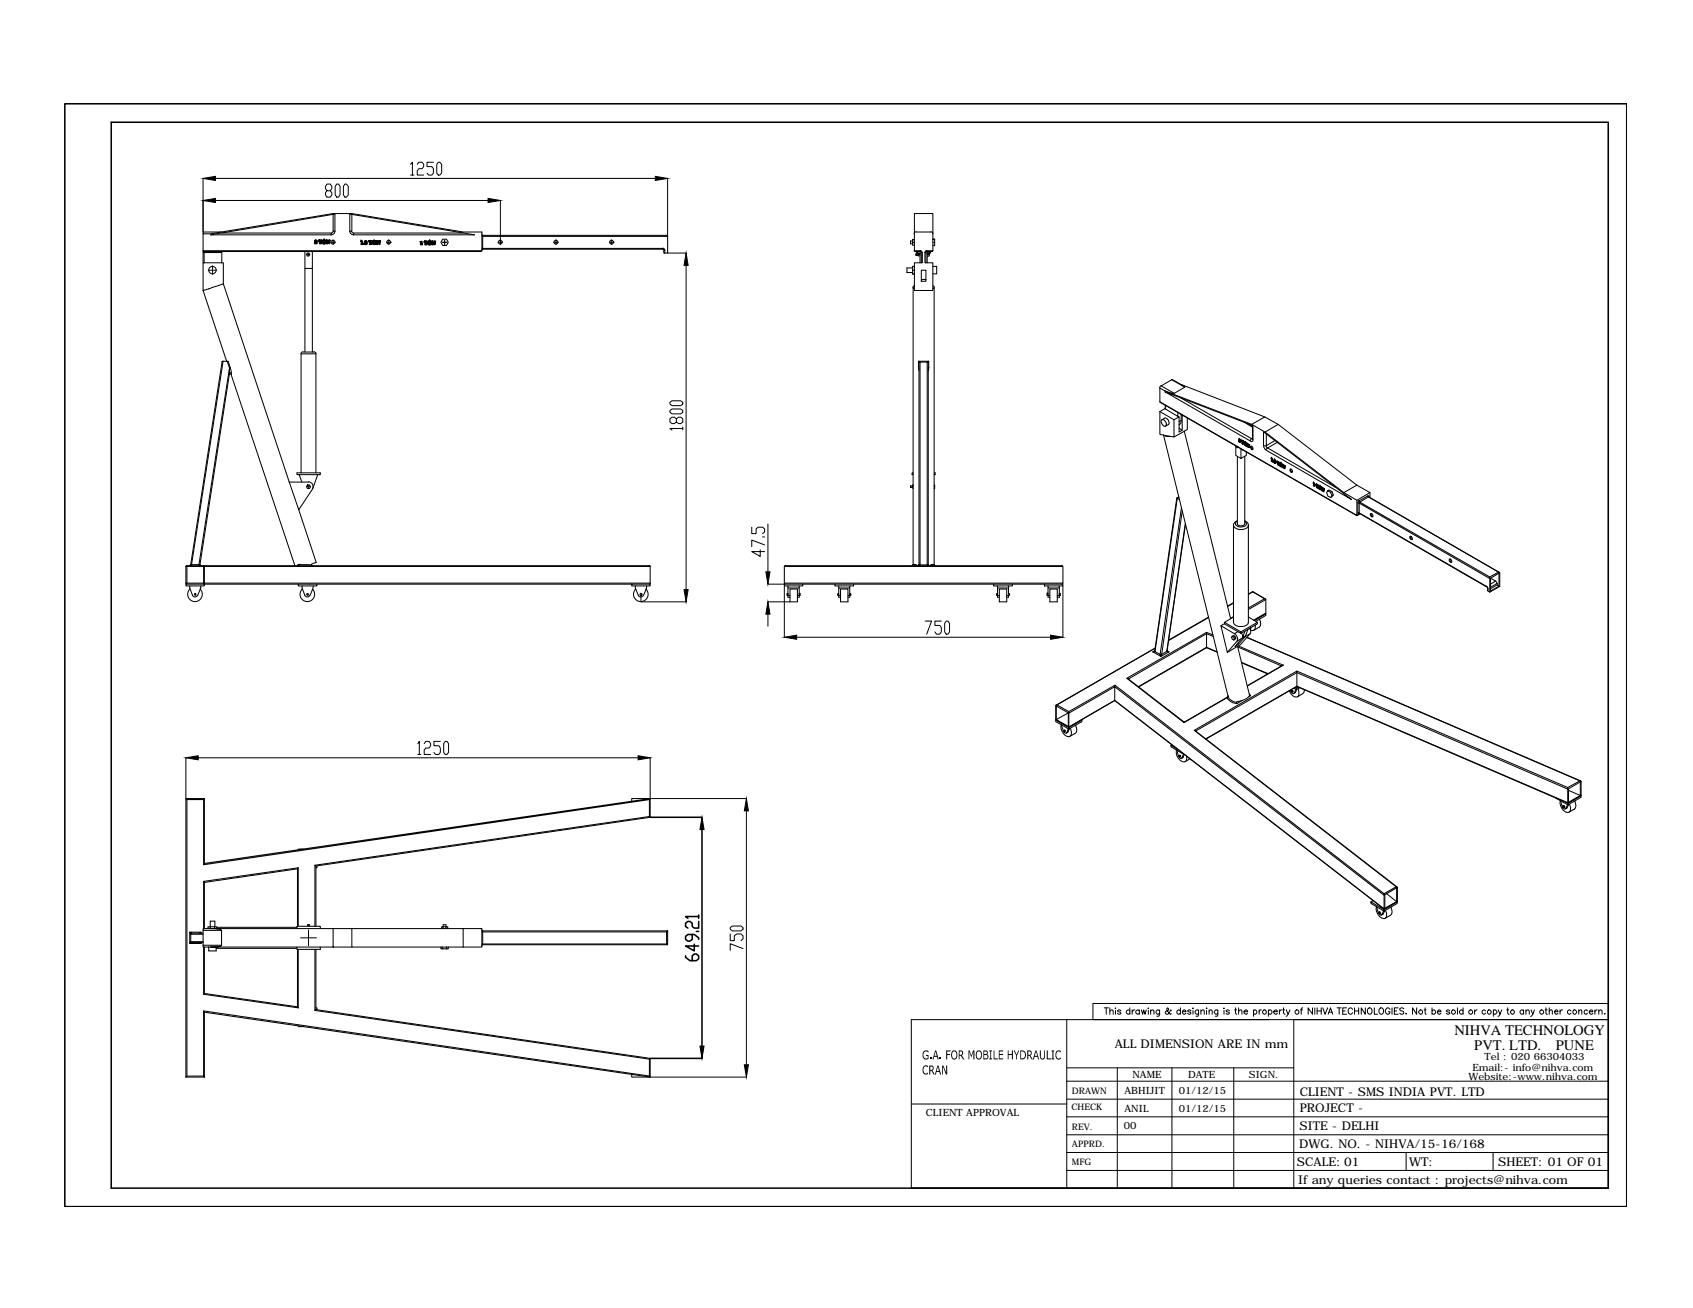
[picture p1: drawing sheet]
<svg xmlns="http://www.w3.org/2000/svg" width="279mm" height="216mm" viewBox="0 0 279 216" stroke-linecap="round" stroke-linejoin="round" font-family="sans-serif">
<!-- layer: 0 -->
<g fill="none" stroke="#000" stroke-width=".25">
<path d="M10.7 17.1h257.8v182.1h-257.8zM18.4 20.2h247v175.9h-247zM52 39.7a.18 .18 0 0 1 .3 0 .18 .18 0 0 1-.2 .3l-.1 .1 .3-.1v.2h-.4l.3-.3-.1-.2v.2h-.1zM52.6 39.7h.5v.2l-.2-.2 .1 .5h-.3l.1-.5-.2 .2zM53.4 39.7a.26 .26 0 0 1 .3 .1 .26 .26 0 0 1-.1 .4 .26 .26 0 0 1-.3-.2 .26 .26 0 0 1 .1-.3zM53.5 39.6h.1M53.8 39.7h.2l.3 .3v-.3h.2l-.1 .5-.4-.4 .1 .4h-.3l.2-.1v-.4zM59.6 39.8h.1M59.6 39.8h.2l.1 .5h-.3h.1zM60.3 39.8h.2l-.1 .1h-.1v.1a.18 .18 0 0 1 .3 .1 .18 .18 0 0 1-.1 .2 .18 .18 0 0 1-.3-.1l.1-.1v.1a.13 .13 0 0 0 .2 0 .13 .13 0 0 0-.1-.2 .13 .13 0 0 0-.2 .1zM60.9 39.7h.5v.2l-.2-.1 .1 .5h-.3l.1-.5-.2 .1zM61.7 39.8a.24 .24 0 0 1 .2 .2 .24 .24 0 0 1-.3 .2z"/>
<path d="M61.8 39.8h.1M62.1 39.7h.2l.3 .4v-.4h.2l-.1 .6-.4-.4v.4h-.2l.1-.1zM69.4 39.9h.2l.1 .5h-.3l.1-.5zM70 39.8h.5l.1 .2-.3-.1 .1 .5h-.3l.1-.5-.2 .1zM70.8 39.9a.23 .23 0 0 1 .3 .2 .23 .23 0 0 1-.3 .2zM70.9 39.8h.1M71.3 39.8h.1l.3 .4v-.4h.2l-.1 .6-.4-.5 .1 .5h-.2l.1-.1zM204.5 72.5a.15 .15 0 0 1 .2 .1 .15 .15 0 0 1-.2 .2h.2v.2l-.3-.1a.17 .17 0 0 0 .2-.2 .17 .17 0 0 0-.1-.2v.2zM204.9 72.7l.4 .2v.2l-.2-.3 .1 .5-.2-.1v-.4l-.1 .1zM205.3 73h.1a.3 .3 0 0 1 .3 .2 .3 .3 0 0 1-.1 .4l-.3-.3zM205.4 73.1a.25 .25 0 0 1 .3 .1 .25 .25 0 0 1-.1 .3l-.2-.1zM205.5 73.1h.1"/>
<path d="M205.8 73.2l.3 .5v-.4l.1 .1-.1 .5-.2-.6v.5l-.1-.2h.1zM209.8 75.7h.1M209.8 75.7h.2v.5l-.2-.1h.1zM210.1 76.2l.1 .1zM210.2 76.2h.1M210.3 75.9h.1M210.3 75.9l.2 .1v.1l-.2-.1 .1 .1a.18 .18 0 0 1 .2 .3 .17 .17 0 0 1-.3 0 .17 .17 0 0 1 0-.2l.1 .2v-.3l-.1 .1zM210.8 76.1l.3 .3v.1l-.1-.2 .1 .5-.3-.1 .1-.5-.1 .2zM211.2 76.5l.2 .1a.28 .28 0 0 1 0 .4l-.2-.2zM211.3 76.5a.26 .26 0 0 1 .2 .2 .26 .26 0 0 1-.1 .3zM211.4 76.5h.1M211.7 76.7l.3 .5-.1-.4 .2 .1-.1 .4-.3-.5 .1 .4-.1-.1z"/>
<path d="M216.8 79.7h.1M216.8 79.7l.1 .1 .1 .4-.2-.1h.1zM217.2 79.9l.4 .2v.2l-.1-.2v.4h-.2l.1-.5-.2 .1zM217.7 80.2a.3 .3 0 0 1 .3 .2 .3 .3 0 0 1-.1 .4l-.3-.3zM217.7 80.3a.25 .25 0 0 1 .3 .2 .25 .25 0 0 1-.2 .3l-.1-.3zM217.8 80.3h.1M218.1 80.4l.3 .6v-.4l.2 .1-.1 .4-.3-.5 .1 .4-.2-.1h.1zM107.3 134.9h8.6M115.9 136.9v35.8M113.1 157.8v.2l.8 .6h1l.4-.3v-.5l-.4-.3h-.3l-.4 .3v.8M114.2 154.2v.9l-.3 .2h-.4l-.4-.2v-.6l.4-.3h1.1l.7 .6v.3M114.6 155.9v1.1l-1.5-.8h2.2"/>
<path d="M114.9 153.7h.4M115.3 152.1v1.1h-.7l-.4-.3v-.5l-.3-.3h-.4l-.4 .3v.5l.4 .3M115.3 151.3h-2.2l.4 .3M115.3 151v.6M107.3 174.7h8.6M150.4 196.1h115"/>
<circle cx="53.5" cy="39.9" r=".31"/>
<circle cx="60" cy="40.3" r=".06"/>
<circle cx="61.8" cy="40" r=".3"/>
<circle cx="70.9" cy="40.1" r=".3"/>
</g>
<g fill="none" stroke="#000" stroke-width=".17">
<path d="M33.5 38.6h1.2l20.3-3.4h3.1l18.3 3.1h3.1v3.1h-46zM33.5 29.4v8.9M35.5 29.4h72.6M35.5 33.1h45M36.6 38.3h-3.1v.3M54 31.5l-.3-.4v-.3l.3-.4h.5l.3 .4v.3l-.3 .4h-.5l-.3 .3v.4l.3 .3h.5l.3-.3v-.4l-.3-.3M54.6 40h.2M54.9 40h.2M55 35.4v2.8h.3M55 38.1l-.2 .3-.1 .1M55 39.6v.2M55 39.9v.2"/>
<path d="M55.1 40h.3M55.3 38.2v-2.9l-20.6 3.5h20v-.3h-18.1M55.3 38.1a.61 .61 0 0 1-.6 .7M55.6 30.4h.3l.2 .4v1.4l-.2 .3h-.3l-.3-.3v-1.4zM56.9 30.4h.3l.3 .4v1.4l-.3 .3h-.3l-.2-.3v-1.4zM57.7 38.1a.61 .61 0 0 0 .6 .7M57.7 38.2v-2.9l20.6 3.5h-19.9v-.3h18M58 38.1l.2 .3 .1 .1M58.1 35.4v2.8h-.4M63.8 40h.2M64.1 40h.1M64.2 39.6v.2"/>
<path d="M64.2 39.9v.2M64.3 40h.3M67.8 27.1l.3-.3v2.1M67.8 28.9h.5M68.9 27.1l.2-.3h.6l.2 .3v.4l-.2 .3h-.6l-.2 .4v.7h1M71.5 26.8h-1v.7h.8l.2 .3v.8l-.2 .3h-.6l-.2-.3M72.3 26.8h.3l.3 .3v1.5l-.3 .3h-.3l-.2-.3v-1.5zM73 40h.2M73.1 39.5h.6l.3 .5-.3 .5h-.6l-.3-.5zM73.3 40h.2M73.3 39.7v.2M73.3 39.9v.2"/>
<path d="M73.4 39.6v.2M73.4 39.9v.2M73.5 40h.3M79.5 38.7l.1 .1M82.2 40h.2M82.5 40h.2M82.6 33.1v7M82.7 40h.3M91.4 40h.2M91.7 40h.1M91.8 39.6v.2M91.8 39.9v.2"/>
<path d="M91.9 40h.2M100.6 40h.2M100.9 40h.1M101 39.6v.2M101 39.9v.2M101.1 40h.3M110.1 39l-.1-.2h-30.3v.2h-.2M110.2 29.4v9.6M150.6 39.8h-.3v.4h.3M150.9 40h-.3v.5h.3M150.9 39.6h-.3v.4M150.9 39.5l-.3 .1"/>
<path d="M151.2 38.3l-.3 .1v.2M151.2 38.3h2.5M153.6 38.3h.2l.2 .3M154 38.6v2.8h-1v.1h.8l.2-.1M154 38.6v-3.4h-3.1v6.2h1v.1M154 40h.2v.5h-.2M154.2 39.5h-.2h.2v.5M33.5 41.4l.2 .3h-.2zM33.5 47.9l3.9 11.7M33.5 41.7v1.7M33.7 41.5h45.7M33.7 43.4v-1.7h2.9v1.7"/>
<path d="M34.4 44.6h.5M35 44.6h.1M35.1 43.9v.5M35.1 44.5v.1M35.1 44.7v.6M35.2 44.6h.6M36.6 59.8l-5.1 33.4M36.7 41.5l-.1 .2M36.8 59.6l-5.2 33.6h-.1h.1M36.9 46.8l-3.4 1.1M36.9 46.8v-3.4h-3.4v4.5M36.9 46.8l10.8 32.8"/>
<path d="M37.5 59.6h-.7l-.2 .2M50 58.1l-.3 .1v.2M50 58.1h1.8M50.3 41.5v2.8h1.2M50.3 44.3v13.8M50.7 41.8h.3l.1 .2-.1 .2-.3 .1-.1-.3zM50.7 42h.1M50.9 42h.1M50.9 41.9h.1M50.9 42v.1M50.9 42.2h.1M51.1 42h.1"/>
<path d="M51.5 41.5v16.6M51.8 58.1h.2l.1 .3M55 40.2v.2M64.2 40.2v.2M73.3 40.2v.1M73.4 40.2v.2M79.5 41.4l-.2 .1M79.5 41h.2v-2h30.5v2.8h-.5M79.6 41.1l-.1 .2M79.7 41h29.7v.1h-29.7zM82.6 40.2v.2M91.8 40.2v.2"/>
<path d="M101 40.2v.2M109.4 41h.2l.1 .3M109.4 41.1l.1 .2M109.7 41.3h-.2v.5h.2M109.7 41.3v.5M110.2 41.8h3M113.2 43.8v53.5M150.6 44.6v.6h.3h-.3M150.6 44.6h.3M150.6 44.2h-.9v.8h.9M150.7 47.4v45.8h.3M150.9 41.4l.1 .1"/>
<path d="M150.9 47.1l-.2 .2v.3l.2 .1M150.9 44h-.3v.6M151 41.5h.9M151.2 41.9h.1M151.2 42.1h.1M151.2 41.9v.2zM151.2 41.9h.3M151.2 42.1h.3M151.3 41.5v.3h.5M151.4 41.5v.3M151.5 41.9h.3h-.3v.1h.3M151.5 42v.2h.3"/>
<path d="M151.8 59.8l-.1-.2v33.6h.1v-33.4h1.2v33.4M151.8 41.5v1.9M151.9 41.3l.1 .1 .2 .3M151.9 41.5l.1 .2M152 44.6h.8v1.8h-.8zM152 46.1h.8M152.6 41.7v1.7h1.4v4.5h-3.1v-4.5h1.3v-1.7h-.2v1.7M152.6 41.7h.2v1.7M153 41.3l-.3 .2-.1 .2M153 41.5l-.2 .2M153 59.8l.2-.2v33.6M153 41.8h.4v.2h-.4"/>
<path d="M153 41.8h.4M153 41.5v1.9M153.4 42v.3h-.4M153.4 41.5v.3M153.6 41.5v.3h-.2M154 47.1l.2 .2-.1 .3-.1 .1M154 44h.6v1.2h-.6M154.2 47.4v45.8M38 60.7h-.1v.9h.3M38.1 61.8l-.1-.1-.2 .1M38.1 61.8l10.6 31.6M38.2 61.6l-.5-2h-.2l.4 1.1-5.1 32.5h.2l4.9-31.6"/>
<path d="M38.2 61.6l-.1 .2M47.7 79.6h3.2M49 78h3.9v.3h-3.9zM49.4 78.3l.4 1.3M49.7 78v-19.6h2.4v19.6M50.9 79.5a.79 .79 0 0 1 .6 1.3l-2.2 3.3-1.6-4.5M52.4 78.3l-.8 2.3M110.6 67.8l.3-.3h1.4l.4 .3v.3l-.4 .2h-1.4l-.3-.2zM110.6 66.4l.3-.2h1.4l.4 .2v.3l-.4 .3h-1.4l-.3-.3zM111.6 69.1l.4-.2h.3l.4 .2v.6l-.4 .2h-.3l-.4-.2v-.6l-.3-.2h-.4l-.3 .2v.6l.3 .2h.4l.3-.2M112.7 70.7h-2.1l.3 .3M112.7 70.5v.5"/>
<path d="M150.7 78h-.2v.3h.2M151.6 60.7h.1M151.6 60.7l.1 .5M151.6 60.7v-1.1h1.7v1.1M153.3 60.7h-.1M153.3 60.7l-.1 .5M154.2 78h.1v.3h-.1M191.4 66.3l32.5 18.8 .6-.3M191.4 64l.9 .5 14.3 5.5 2.2 1.3 13 10 2.1 1.3v2.5l-32.5-18.8zM191.4 67.9l2.3 1.4 .9-.5-.2-.1M191.4 67.9v3.8l2.3 .4M191.6 63.6l-.2 .4"/>
<path d="M191.7 69.3a.6 .6 0 0 1 .8 .7v.2a.39 .39 0 0 1-.5 .1 .39 .39 0 0 1-.2-.3l-.2-.3zM191.8 69.3l.4-.3a.69 .69 0 0 1 .6 .4 .69 .69 0 0 1 0 .7l-.5 .2M192 71.8l.5 .2h.7M192 71.8l10.7 43.2M192.3 64.7l14.5 5.6v2.5l-.3 .1zM192.3 67.5h.1M192.3 66.9v.6M192.3 67.4l-.9 .5M192.3 66.9v.6l2.1 1.2v-.6M193.5 62.7h-.2M193.5 62.7l2 1.2-1.7 1-1.5-.4M194.6 70.7l.5 .3"/>
<path d="M194.9 65.7l11.7 6.7h.1M194.9 69.4v.4l-.3 .3M194.9 69.4l-.3 .2M195 63.5l13.7 5.3M195.1 68.5l-.2-.1v1M195.1 68.5v2.5l-.5 .3v-2.5M195.1 68.5h.1M195.4 71.1l7.7 31M195.5 63.9l-2.1-1.2-1.8 1 2.2 1.2M195.9 68.9v2l-2.2 1.2v-2.8M203.9 73.6l.1 .2 .2 .1 .1-.1M203.9 73.6v1.6l.9 .5"/>
<path d="M204.2 75.3v11.1a.64 .64 0 0 0 1 .3l.2-.3v-11.1M204.4 73.8l-.2 .1M204.8 74.1v1.6l.9-.5v-.6M205 74.2h.1M205.3 69.7l1.4 .8M205.8 69.9l.9 .5M206.4 73.7a.27 .27 0 0 1 .3 .1 .27 .27 0 0 1-.1 .4l-.2-.2zM206.5 73.6v.4l.2 .1M206.5 72.4l-.2 .4M206.6 70l2.1-1.2 2.2 1.2M206.6 72.4l.2 .1M206.7 74.1h.1"/>
<path d="M206.7 70.2v2.3M208.5 73.5l.1 .3 .4 .5 14 8.2-14.5-11.2v2.3l.5-.1M208.8 71.3l2.1-1.3 13 10.1-2.1 1.2M208.9 73.6l.3 .4M209 71.6v2l1.4-.9M209.2 73.9l-.3 .4M209.2 73.9l11.3 6.6M210.8 73l-1.6 .9M212.9 77.5a.27 .27 0 0 1 .3 .1 .27 .27 0 0 1-.1 .4l-.2-.2zM213 77.4v.3l.2 .2M213.2 77.9h.1M30.7 93.5h3"/>
<path d="M30.7 96.2l.1 .2M30.7 96.4h3v.3h-3zM30.7 93.5v2.8h76.6v-2.8M30.8 93.3l-.1 .2M30.8 93.4h76.4M30.8 93.5v2.8M31.3 96.7v.4l.5 1.2a.44 .44 0 0 0 .4 .2 .44 .44 0 0 0 .4-.2M31.3 93.4l.3-.2h1.2l.4 .2M31.3 97.2a1.21 1.21 0 0 0 0 1.7 1.21 1.21 0 0 0 1.7 0 1.21 1.21 0 0 0 0-1.7M31.4 93.2l-.1 .1M32.2 98h.1v.2l-.2-.1zM32.8 93.1l.2 .1"/>
<path d="M33 93.2l.2 .1M33 93.2h.1M33.1 96.7v.4l-.5 1.2M33.6 93.3l.1 .2M33.6 93.5v2.8M33.7 96.2l-.1 .2M33.7 93.5v2.8M33.7 96.4h15.5M33.7 93.5h73.6M49.2 93.4l.1-.2h1.8l.4 .2M49.3 84.1l2.9 8.7-.8 .3v.1M49.3 93.2l-.2 .2"/>
<path d="M49.9 96.7v.4l.4 1.2M49.9 97.2a1.21 1.21 0 0 0 0 1.7 1.21 1.21 0 0 0 1.7 0 1.21 1.21 0 0 0 0-1.7M50.3 98.3a.44 .44 0 0 0 .4 .2 .44 .44 0 0 0 .4-.2M50.7 98l.2 .1-.1 .1-.2-.1zM50.7 80.3h.1M50.7 80h.4l.2 .3-.2 .3h-.4l-.1-.3zM50.8 80.3h.2M50.9 80.1v.1M50.9 80.2v.2M50.9 80.5h.1M51.1 80.3h.1M51.7 96.7v.4l-.5 1.2"/>
<path d="M52.3 96.4v.3h-3.1v-.3h55.1M104.3 96.4h3v.3h-3zM104.8 96.7v.4l.6 1.2M104.9 97.2a1.21 1.21 0 0 0 0 1.7 1.21 1.21 0 0 0 1.7 0 1.21 1.21 0 0 0 0-1.7M105.3 98.3a.44 .44 0 0 0 .5 .2 .44 .44 0 0 0 .4-.2M105.7 97.9h.2l.1 .2-.1 .2h-.2l-.1-.2zM105.8 98.1v1.2M105.8 99.3h7.4M106.7 96.7v.4l-.5 1.2M107.2 93.3l.1 .2M107.3 96.2l-.1 .2M124.1 87v1.1h.7v-.8l.3-.3h.7l.4 .3v.5l-.4 .3"/>
<path d="M125.5 90.7v1.1l-1.4-.8h2.1M125.8 88.6h.4M126.2 89.9l-2.1-.8v1.1M126.7 96.4h2.7M126.7 99.3h3.6M126.7 86.5v7.9M129.4 96.4h3.1v.3h-3.1zM129.4 96.2l.2 .2M129.4 93.5h46v2.8h-46zM129.4 96.8v8.4M129.6 93.3l-.2 .2M129.6 93.4h45.6"/>
<path d="M129.9 98.1v.1h.1M129.9 98.2l.1 .1M129.9 98.3h.1M130 96.7v.4h1.9v-.4M130 97.1v1.2h.4M130 97.9h-.1l.1 .1h-.1v.1h.1M130 98.3v.3h.4M130.4 97.2h1.2v2.1h-1.2zM131.6 98.3h.3M131.9 98.1h.1v.1h-.1M131.9 97.9h.1l-.1 .1h.1v.1M131.9 98.3h.1"/>
<path d="M131.9 97.1v1.5h-.3M132 98.2l-.1 .1M132.5 96.4h39.9M137.8 96.4v.3h3.1v-.3M138.2 98.1v.1h.2h-.2M138.4 98h-.2v.1h.2M138.4 98.3v.3h.3M138.4 98.3h.3M138.4 96.7v.4M138.7 97.2h1.2v2.1h-1.2zM140.2 96.7v.4h-1.8v1.2M140.2 97.1v1.2h-.3"/>
<path d="M140.2 98.1h.2v.1h-.2h.2M140.2 98h.2v.1M140.2 98.3v.3h-.3M150.3 80.2v.3M150.6 80.1h.1l-.1 .2M150.6 80.2h-.3v.3h.3M150.7 93.2l-.2 .1M150.7 80.3h-.1l.1 .3M151 93.2l-.1 .2M151 93.2l.3 .2M151.5 93.4l.3-.2h1.3l.3 .2M151.6 93.2l-.1 .1"/>
<path d="M151.6 93.2h.1M151.7 93.2h.1M151.8 93.1v.1M153 93.1v.1M153 93.2h.2M153.1 93.2h.1M153.2 93.2h.1M153.2 93.2l.1 .1M153.8 93.2l.2 .2M154.2 93.2l.1 .1M154.2 80v.3M154.2 93.2h-.5l-.2 .2"/>
<path d="M154.2 80.3v.3M164 96.4v.3h3.1v-.3M164.5 98.1v.1h.1h-.1M164.5 98.1h.1M164.6 98h-.1v.1M164.6 98.3v.3h.3M164.6 98.3h.3M164.6 96.7v.4M164.9 97.2h1.2v2.1h-1.2zM166.4 96.7v.4h-1.8v1.2M166.4 97.1v1.2h-.3M166.4 98.1h.2v.1h-.2h.2"/>
<path d="M166.4 98h.2v.1M166.4 98.3v.3h-.3M172.4 96.4h3v.3h-3zM172.8 98h.2h-.2v.1M172.8 98h.1M172.8 98.2l.2 .1M172.8 98.3h.1M172.8 98.2h.2M172.8 98.3h.2M172.8 98.1h.2M172.8 98.1v.1M173 96.7v.4h1.8v-.4"/>
<path d="M173 97.1v1.2h.3M173 98.3v.3h.3M173 97.9l-.2 .1M173.3 97.2h1.2v2.1h-1.2zM174.5 98.3h.4M174.8 97.9h.1l-.1 .1h.1v.1M174.8 98.1h.1v.1M174.8 98.3h.1M174.8 98.2h.1M174.8 97.1v1.5h-.3M174.9 98.2v.1M175.2 93.3l.2 .2"/>
<path d="M175.4 96.2l-.2 .2M175.4 96.8v8.4M194.2 82.2h.1M194.3 82.2h.1M194.5 82l-.3 .2-3.6 25.3M194.5 82.1l-.2 .1M194.6 82.5l-.3-.3-3.7 25.4 .9 .4M195 83.8l-3.5 24.2M195.1 84.4l-3.4 23.6M195.6 86.4l-3 21.1-.9 .5M195.7 86.5l-3.1 21M203.6 86.7v16a1.47 1.47 0 0 0 2.2 .4l.2-.3v-16.1"/>
<path d="M203.6 86.7a1.31 1.31 0 0 0 1.7 .6l.5-.1 .2-.5M203.6 99.5l-1 .6M203.6 99.6l-1 .5M204.2 86a.82 .82 0 0 0-.6 .7M204.2 86a.47 .47 0 0 0-.3 .6 .47 .47 0 0 0 .6 .3 .87 .87 0 0 0 1.2-.5l-.3-.4M205.4 86a.85 .85 0 0 1 .6 .7M206.7 97.6l-.7 .5M206.7 97.6l2.2 1.3M206.7 97.7l2 1.1M206.7 97.6v.1M206.7 97.7l-.7 .4M208.7 98.8l.2 .1v2.4l-1.9 1.1"/>
<path d="M208.7 98.8l-2.7 1.6M208.9 99l-2.9 1.6M219.1 81l.5 .3 .2 .5-.2 .3-.5-.2-.2-.6zM219.1 81l.3-.1 .4 .2M219.6 81.3l.2-.2 .2 .6M220 81.7l-.4 .4M220 81.7l-.2 .1M223.9 80.1l2.2 1.2-2.2 1.3M224.1 83v1.7v.1l.3-.1M224.3 84.6h-.2M224.3 82.6l-.2 .4h.2l.1-.2-.1-.1M224.3 84.7l21.1 12.2 .1 .6"/>
<path d="M224.3 84.7h.1M224.3 84.7v.1M224.4 84.8l-.5 .3M225.7 81.8l.2 .2M225.9 82l21.5 12.5M225.9 82h.1M225.9 82l-.2-.2-1.4 .9M225.9 82v.1M226.1 81.3v.9M226.2 84.8a.31 .31 0 0 1 .3 .1 .31 .31 0 0 1-.1 .4l-.2-.2zM226.3 84.8v.3l.3 .1M232.7 88.5a.29 .29 0 0 1 .3 .2 .29 .29 0 0 1-.1 .4l-.2-.2z"/>
<path d="M232.8 88.5v.3l.3 .2M239.2 92.3a.3 .3 0 0 1 .3 .2 .3 .3 0 0 1 0 .3l-.3-.2zM239.3 92.3v.3l.3 .2M245.3 96.8h.1M245.3 96.8l.3 .3M245.5 97.5h.1M245.5 97.1h.1M245.6 97.2v.4l.3 .1M245.9 95.2l1.4-.8 .2 .1-1.6 1v2.2M246.8 95.9l.2 .4M247.1 96.5l-1.1 .7M247.3 94.4l-21.5-12.4-1.4 .9 21.5 12.3v.3l-21.6-12.5v1.7l21 12.1"/>
<path d="M247.4 94.6v2.2l-1.4 .8v-2.2l.8 .5-.8 .5M247.4 96.8l-.3-.3v-.2l-1.1 .6M247.5 94.6v2.2l-1.6 .9M126.7 101.4v2M131.5 105.2h41.9M152.7 102.5h1l-.8 2.2M155.3 102.5h-1v.7h.8l.2 .4v.7l-.2 .4h-.6l-.2-.4M156.2 102.5h.2l.3 .4v1.4l-.3 .4h-.2l-.3-.4v-1.4zM174.2 118.9v.2l2.2 1.2M174.2 116.5v2.2M174.3 118.8l2.1 1.3 2.1-1.3M174.3 116.5v2.3"/>
<path d="M174.4 116.4l-.2 .1 2.1 1.2M176.3 117.7l-2 1.1 2 1.1M176.3 117.7l.1 2.3M176.4 117.5v.2l7.6-4.3v2.2l44.4 34.4v-2.2l-44.4-34.4v-.3l44.4 34.4M177.5 119.7a1.06 1.06 0 0 1-.1 1.4l-.8 .4M177.5 119.7v.1M178.5 118.9v.2l-2.1 1.2v-.2M184 115.6l44.4 34.5 2.1-1.3M184 115.6l-7.6 4.4-2.1-1.2M184 115.6l-7.6 4.4v-2.3h-.1M184 113.1l-7.6 4.4-2-1.1M186 112l9.4 7.2 7.2-4.2"/>
<path d="M190.3 107.6l1.3 .8 1.3-.8M190.5 107.4l.1 .1M190.6 107.5l-.3 .1M190.6 107.5h.1M190.6 107.6h-.3M190.6 107l-16.2 9.4M190.7 107l-16.4 9.4M191.4 108h.2M191.5 108h.2M191.5 108l.1 .4 .1-.4M191.7 108h.1M192.5 107.5h.1"/>
<path d="M192.6 107.6h.3M192.6 107.5l.3 .1M192.6 107.5h.1M192.6 107.4l.3 .2M195.4 119.2v.1M199.1 104.4l-13.1 7.6 9.4 7.3 7.2-4.2a1.78 1.78 0 0 0 1.5 1M199.1 104.4v2.5M199.1 104.4l1.1 .4M199.4 101.9l-6.5 3.7M199.5 101.9l-6.6 3.8M200.2 105.1l-1.1-.5-12.9 7.5M200.9 107.6l-1.8-.7-11.2 6.5"/>
<path d="M200.9 107.6l-1.8-.8-11.2 6.6M202.1 102.7v.3l2.7 1.5v-.2M202.1 102.9l-.6 .4M202.7 115h-.1M202.7 115h.1M202.7 115l-.1 .1v-.1M203.4 105l.2 .2 .1 .3-.1 .1-.2-.1-.1-.3zM203.4 105l.2-.1 .2 .2M203.6 101.8l-1.5 .9 2.7 1.6 2.7-1.6-1.5-.9M203.6 101.8l-.5 .3M203.6 105.2l.2-.1 .1 .3M203.7 104.6a.94 .94 0 0 1 .5 1.2l.8-.4-1.2 1.3 .6-.3 1.1-1.3"/>
<path d="M203.7 104.6l-2.2-1.3 1.1 4.4 1.6-1.9M203.9 105.4l-.3 .2M203.9 105.4l-.2 .1M204.1 115.9v.2M204.2 106.7l2 8a1.42 1.42 0 0 1-1.3 .9l-.6 .2a.83 .83 0 0 1-1.2-.2l-.4-.6M204.3 106.2l.1 .2M204.3 106.8l7.2 3.1M204.3 104.3l-.6 .3M204.4 106.6l7.4 3.2M204.9 104.5l.1 .3v.5M204.9 109.3l4.4 1.9M204.9 109.4l4.3 1.8"/>
<path d="M205 115.6l-.9 .5M205.8 105.2l55 23.7M205.8 105.2l54.9 23.7M206 103.8l-.4 1.1-.6 .4 .5-1.1M206.2 114.5l.2 .3M206.2 114.7l.2 .1M206.2 103.7l.2 .3v.5l-1.4 .9M206.3 104.6l-1.6 1.8-2.1 1.3M206.4 114.8l-.3 .2M206.4 103.8l-.1-.1h.1l-.1 .2M207.1 103.2a.57 .57 0 0 1 0 .7 .57 .57 0 0 1-.7 .1M207.5 102.7v.3l-2.7 1.5"/>
<path d="M207.8 102.2a.99 .99 0 0 1 0 1.3l-.9 .5M207.9 102.2l-.1 .1M208.9 101.3l-1.9 1.1M208.9 101.3v.3l-1.7 1M208.9 101.2l-2 1.1M211.8 109.8l-5.9 3.4M213.1 114h.2v.2h-.1M213.1 114l.2 .2h-.2zM213.3 114v.1M213.4 114.1l-.1 .1M213.8 114.2l-.3 .3M213.9 113.8l-.3 .6a.42 .42 0 0 1-.5 0 .42 .42 0 0 1-.1-.5"/>
<path d="M213.9 113.6v.2l-.3-.2M214 110.8v.2l44.7 19.2v-.2M214 113.8l-.2 .4-.2 .2M214 113.3l44.7 19.3M214 113.3l-15 8.7M214 113.3l-15 8.6M214.2 113.7a.89 .89 0 0 1-.2 1.3 1.29 1.29 0 0 1-1.2-1M214.2 113.4l-.3 .2-.1-.1M214.5 113.5l-.6 .3M215.3 113.9l-.1 .4-1 .7M30.7 131.8l3 .1-.1 .1h-2.8zM30.7 125.1v6.7"/>
<path d="M30.7 131.8v46M30.8 132v45.6l-.1 .2M32.7 125.1h72.6M33.6 132v10.7M33.7 131.8v10.7M68.9 122.8l.3-.4v2.1M68.9 124.5h.6M70 122.8l.3-.4h.5l.3 .4v.3l-.3 .4h-.5l-.3 .3v.7h1.1M72.7 122.4h-1.1v.7h.8l.3 .4v.7l-.3 .3h-.5l-.3-.3M73.5 122.4h.3l.2 .4v1.4l-.2 .3h-.3l-.3-.3v-1.4zM107.2 132v2.8M107.2 134.8l-55.2 8"/>
<path d="M107.3 131.8v3.1l-.1-.1M107.3 134.9l-55.2 8-.1-.1M107.3 131.8h-3v.5M107.3 125.1v6.7M107.3 131.8h15.9M123.2 133.8v42M175.7 120.6h-.2l.2 .2v-.1M175.7 120.5l-.1 .1M175.8 120.6h-.1v.1h.1M175.8 120.7l-.1 .1M176.2 120.9l-.2 .1M176.2 120.8v.1"/>
<path d="M176.5 120.3l-.2 .5-.2 .1M176.6 120.2a.96 .96 0 0 1-.2 1.4 1.59 1.59 0 0 1-1.2-1.9l.3 .9 .2 .4 .4-.1 .2-.6M193.4 122.9l-.2 .1M194.2 123.8a1.57 1.57 0 0 0 1.3 2l.3-.4v-.6M194.2 123.8l.3 1 .2 .3 .2 .1 .2-.1 .2-.6M194.3 123.6l-1.1-.6v.3l2.2 1.2M194.6 124.7h.2l-.1 .3M194.6 124.7h.1v.3l-.1-.1zM194.8 124.7h-.1M194.8 124.8v.1M195.2 125l-.2 .2M195.3 125l-.1 .1"/>
<path d="M195.4 124.5l-.1 .5-.2 .1M196.4 125.3l-.8 .4M197.1 120.6l33.5 25.8M197.3 120.7l16.7-9.7v2.3l44.7 19.2v-2.3l2.1-1.1M256.7 131.7l2.1 1.2v-.3M257.9 133h.1l.3 .2-.3 .1M257.9 133l.2 .1-.1 .2h-.1zM258.2 133l-.1 .1M258.3 133.2l-.2 .1M258.6 133.3l-.3 .2M258.9 130.5l1.9 .8-1.9 1.1M258.9 130.2v2.2l-.2 .2"/>
<path d="M258.9 132.8l-.3 .5-.2 .1M259 132.7a.81 .81 0 0 1-.3 1.4 1.56 1.56 0 0 1-1.2-1.9l.3 .9 .2 .3a.22 .22 0 0 0 .2 .2 .22 .22 0 0 0 .2-.2l.3-.6M259.9 132.2a.99 .99 0 0 1-.1 1.3l-.9 .6M259.9 132.2v.1M260.7 128.9l-2 1.1-44.7-19.2-16.9 9.8 33.3 25.8M260.7 128.9l.2 .1M260.8 129.1v2.2h.1l-2.2 1.3M260.9 131.3l-2.1 1.3-.3-.2M260.9 131.3v.3l-2.1 1.3M260.9 129l-.1 .1M260.9 129v2.3M31.4 155.4l.2 .2"/>
<path d="M31.5 154.2v1.2M31.5 154.2l-.2-.3v1.8l.2-.3M31.5 154.2h2M31.5 155.4h2M31.6 154l-.2 .2M31.6 154h.1M31.6 155.6h.1M31.6 154l-.3-.1h1.9l-.4 .1M31.6 155.6l-.3 .1h1.9M31.6 154h1.9M31.6 155.6h1.9M32.8 155.6l.4 .1"/>
<path d="M33.1 155.6l.1 .1M33.1 154l.1-.1v.1M33.2 155.6v.1M33.5 153.6v2.4h3.1M33.5 156v.3h1.2M33.6 145.5v7.8M33.6 156.3v7.8M33.7 142.5l73.6-10.7-.1 .2-73.6 10.7zM33.7 156.3v7.7l-.1 .1M33.7 145.7v7.6M34.3 153.3v-.3h.4v.3M34.4 156.3v.1"/>
<path d="M34.4 156.3v.7h1.3v-.7M34.7 153.3h-1.2v.3h3.1M35.4 153h.4v.3M35.5 153v-1h-.8v1h.7v.3M35.7 156.5h13.3M35.8 153.2l.2 .1M35.8 153.1h13.2M36 156.3l-.4 .2M49 153.3v-.4h3.9v.4M49 156.3v.4h3.9v-.4M49.1 143.4l-15.4 2.3-.1-.2M49.1 156.7v9.5l.1 .2"/>
<path d="M49.2 143.2l-.1 .2v9.5M49.2 143.2l-15.6 2.3M49.2 143.2v9.7M49.2 156.7v9.7M49.6 154.8h1.2M50.1 140.2h-.9v.1M50.8 152.7l.2-.1v.3M50.8 152.7v.2M50.8 152.7h.2M50.8 154.8h.2M50.9 153.5v1.1M50.9 154.7v.2"/>
<path d="M50.9 155v1.1M51.1 154.8h1.1M52 142.8v10.1M52 156.7v10.1M52.1 156.7v10l-.1 .1M52.1 142.9v10M52.3 142.9v.3h-.2M55 156.3h-20.3a2.73 2.73 0 0 0 1.9-.3v-2.4a2.35 2.35 0 0 0-1.9-.3h20.3v3h3.1M55 153.3h3.1v3h18.3M58.1 153.3h18.3v3M72.8 156.3v.3h.3M73.1 156.3v.3h.6"/>
<path d="M73.1 153h.5v.3M73.1 153h-.2v.3M73.1 153v.3M73.1 153v-.4h.5v.4h.3v.3M73.7 156.3v.3h.3v-.3M76.4 153.3h3.1v3h-3.1M79.5 153.5l.1 .1M79.5 153.8h.2v-.1h30.5l-.2 .1M79.5 155.8h.2v-2h30.3v2M79.6 155.9l-.1 .2M110 155.8h-30.3v.1h30.5M110.2 153.7v2.2l-.2-.1"/>
<path d="M120.5 154.2v1.1h.7v-.8l.4-.3h.7l.3 .3v.5l-.3 .3M120.5 153.1l.3-.2h1.5l.3 .2v.3l-.3 .3h-1.5l-.3-.3zM122.6 156.6l-2.1-.8v1.1M226.3 148.9l2.1 1.2v.3l-2.1-1.3zM226.6 148.7l-.3 .2M227.5 150.6l.1-.1 .1 .1v.3zM227.7 150.5h-.1M227.8 150.6h-.1M227.8 150.8l-.1 .1M227.9 150.7l-.1 .1M228.3 150.8l-.3 .2M228.4 147.5l2-1.1 .2 .1-2.2 1.3z"/>
<path d="M228.4 150.1l2.2-1.2v.2l-2.2 1.3M228.5 150.4l-.2 .4-.2 .1M228.5 147.7v2.2l-.1 .2M228.6 150.3a.81 .81 0 0 1-.2 1.3 1.65 1.65 0 0 1-1.2-1.9l.2 .9 .4 .4h.2l.3-.6M229.5 149.8a.99 .99 0 0 1 0 1.3l-.9 .5M229.6 149.7v.1M230.5 146.5v2.3l-1.7-1.3M230.5 148.8l.1-.1-2.1 1.2M230.5 148.8l.1 .1M230.6 146.5v2.2M30.7 177.8h3M33.6 166.9l.1 .2 73.6 10.7-.1-.2"/>
<path d="M33.6 164.1l15.6 2.3M33.7 167.1v10.7l-.1-.2M33.7 164l15.4 2.2M49.2 169.3v.1h.9M52 166.8l55.2 8v2.8l-73.6-10.7v10.7h-2.8M52.1 166.7l55.2 8-.1 .1M52.1 166.4h.2v.3M107.3 174.7v3.1h-3v-.4M107.3 177.8h15.9M176.1 178.5h89.3M176.1 168.3v27.8M176.1 176.3h37.4"/>
<path d="M180.4 165.6h85v2.7h-85zM182.2 166.4h.7M182.6 166.4v1M183.2 166.9l.2-.2 .3 .1v.6M183.2 166.4v1M184.1 166.4v.1zM184.1 166.8v.6M184.4 176.3v19.8M185 166.9l-.2-.2-.3 .1v.1l.4 .2 .1 .1-.2 .2-.4-.2M186.5 166.9a.33 .33 0 0 0-.5-.1 .33 .33 0 0 0 0 .5 .33 .33 0 0 0 .5-.1M186.5 166.4v1M186.8 166.7v.7"/>
<path d="M187.3 166.7h-.2l-.3 .3M188 166.9a.33 .33 0 0 0-.5-.1 .33 .33 0 0 0 0 .5 .33 .33 0 0 0 .5-.1M188 166.7v.7M188.4 166.7l.2 .7 .2-.7 .2 .7 .2-.7M189.5 166.4v.1zM189.5 166.8v.6M189.9 166.9l.4-.2 .1 .2v.5M189.9 166.7v.7M191.4 166.7v.8l-.2 .3-.3-.1M191.4 166.9a.33 .33 0 0 0-.5-.1 .33 .33 0 0 0 0 .5 .33 .33 0 0 0 .5-.1M193.3 166.8l-.1-.1a.65 .65 0 0 1-.8 .6l-.1-.3 .5-.2 .1-.2-.2-.2-.1 .1v.3l.4 .5 .2 .1 .1-.1M193.4 176.3v19.8"/>
<path d="M194.8 166.9a.33 .33 0 0 0-.5-.1 .33 .33 0 0 0 0 .5 .33 .33 0 0 0 .5-.1M194.8 166.4v1M195.1 167h.6a.32 .32 0 0 0-.4-.2 .32 .32 0 0 0-.2 .4 .32 .32 0 0 0 .5 .1l.1-.1M196.5 166.9v-.1a.32 .32 0 0 0-.5 .1l.5 .2v.2a.32 .32 0 0 1-.5-.1M196.9 166.4v.1zM196.9 166.8v.6M197.8 166.7v.9l-.2 .2-.2-.1M197.8 166.9a.33 .33 0 0 0-.5-.1 .33 .33 0 0 0 0 .5 .33 .33 0 0 0 .5-.1M198.2 166.9l.4-.2 .1 .2v.5M198.2 166.7v.7M199.1 166.4h.1l-.1 .1zM199.1 166.8v.6"/>
<path d="M199.5 166.9l.3-.2 .2 .1 .1 .6M199.5 166.7v.7M201 166.7l-.1 .9-.1 .2-.2-.1M201 166.9a.33 .33 0 0 0-.5-.1 .33 .33 0 0 0 0 .5 .33 .33 0 0 0 .5-.1M202 166.4v.1zM202 166.8v.6M202.9 166.9l-.2-.2-.3 .1v.1l.4 .2 .1 .1-.2 .2-.4-.2M203.6 176.3v19.8M203.7 166.7h.4M203.9 166.4v.8l.2 .2M204.4 166.9l.4-.2 .2 .2v.5M204.4 166.4v1"/>
<path d="M205.3 167h.6a.33 .33 0 0 0-.5-.2 .33 .33 0 0 0-.1 .5 .33 .33 0 0 0 .5 0l.1-.1M206.9 166.9a.31 .31 0 0 1 .4-.1 .31 .31 0 0 1 0 .5 .31 .31 0 0 1-.4-.1M206.9 166.7v1.1M207.8 166.7v.7M208.2 166.7h-.2l-.2 .3M209.3 166.9a.33 .33 0 0 1 .5-.1 .33 .33 0 0 1 0 .5 .33 .33 0 0 1-.5-.1M209.3 166.7v1.1M209.5 168.3h-59.1v27.8M210.2 167h.6a.33 .33 0 0 0-.5-.2 .33 .33 0 0 0 .1 .5l.2 .1 .2-.2M211.1 166.7v.7M211.5 166.7l-.4 .3M211.7 166.7h.3"/>
<path d="M211.8 166.4v.8l.3 .2M212.3 166.7l.3 .7 .3-.7M212.6 167.4l-.4 .4M214.6 166.7h.4M215 166.4l-.3 .2v.8M216.6 166.4v1l-.7-1v1M217 166.4v1M217.4 166.4v1M217.4 166.9h.6M218 166.4v1M218.3 166.4l.4 1 .4-1M219.2 167.4l.4-1 .3 1"/>
<path d="M219.3 167.1h.5M220.7 166.4h.6M221 166.4v1M221.6 166.9h.4M222.2 166.4h-.6v1h.6M223.2 166.6a.44 .44 0 0 0-.6-.1 .44 .44 0 0 0-.1 .7h.1a.34 .34 0 0 0 .3 .2 .34 .34 0 0 0 .3-.2M223.5 166.9h.7M223.5 166.4v1M224.2 166.4v1M225.3 166.4v1l-.7-1v1M225.7 166.5a.47 .47 0 0 1 .7 .1 .47 .47 0 0 1-.1 .6 .47 .47 0 0 1-.6 0 .47 .47 0 0 1 0-.7zM226.8 166.4v1h.6"/>
<path d="M227.7 166.5a.47 .47 0 0 1 .6 .1 .47 .47 0 0 1-.1 .6 .47 .47 0 0 1-.6 0 .47 .47 0 0 1 .1-.7zM229.4 166.6a.46 .46 0 0 0-.7-.1 .46 .46 0 0 0 .1 .7l.1 .2h.2l.3-.2v-.2h-.3M229.7 166.4v1M230.1 166.9h.4M230.7 166.4h-.6v1h.6M231.7 166.5a.37 .37 0 0 0-.4-.2 .37 .37 0 0 0-.3 .3l.1 .2 .5 .1 .1 .3a.41 .41 0 0 1-.7 0M232 167.3l.1 .1zM233.8 166.4v1l-.7-1v1M235 166.7h.4M235.2 166.4v.8l.2 .2M236.3 166.9a.33 .33 0 0 1 .5-.1 .33 .33 0 0 1 0 .5 .33 .33 0 0 1-.5-.1M236.3 166.4v1"/>
<path d="M237.2 167h.6a.32 .32 0 0 0-.4-.2 .32 .32 0 0 0-.2 .4 .32 .32 0 0 0 .5 .1l.1-.1M239.3 166.9l-.3-.2-.3 .1v.1l.5 .2 .1 .1-.3 .2-.3-.2M240.5 166.4v1M241.5 166.9a.33 .33 0 0 0-.5-.1 .33 .33 0 0 0 0 .5 .33 .33 0 0 0 .5-.1M241.5 166.4v1M243.4 166.7v.7M243.8 166.7h-.2l-.2 .3M245.2 166.9a.33 .33 0 0 0-.5-.1 .33 .33 0 0 0 0 .5 .33 .33 0 0 0 .5-.1M246.5 166.9a.33 .33 0 0 1 .4-.1 .33 .33 0 0 1 0 .5 .33 .33 0 0 1-.4-.1M246.5 166.7v1.1M247.3 166.7l.3 .7 .2-.7M247.6 167.4l-.2 .3-.2 .1"/>
<path d="M248.7 166.7h.3M248.8 166.4v.8l.3 .2M251.4 166.9a.33 .33 0 0 0-.4-.1 .33 .33 0 0 0 0 .5 .33 .33 0 0 0 .4-.1M251.4 166.7v.7M251.8 166.9l.3-.2 .2 .1 .1 .6M251.8 166.7v.7M252.7 166.7l.3 .7 .2-.7M253 167.4l-.4 .4M255 166.7h.3M255.1 166.4v.8l.3 .2M255.7 166.9l.2-.2 .2 .1 .1 .6M255.7 166.4v1"/>
<path d="M256.6 167h.5v-.1a.33 .33 0 0 0-.5 0 .33 .33 0 0 0 .2 .5l.3-.2M257.5 166.7v.7M257.9 166.7h-.2l-.2 .3M259.3 166.9a.33 .33 0 0 0-.5-.1 .33 .33 0 0 0 0 .5 .33 .33 0 0 0 .5-.1M260.5 166.9l.3-.2 .2 .1 .1 .6M260.5 166.7v.7M262 166.9a.31 .31 0 0 0-.5-.1 .31 .31 0 0 0 0 .5 .31 .31 0 0 0 .5-.1M262.3 167h.6a.33 .33 0 0 0-.6-.2 .33 .33 0 0 0 .2 .5l.2 .1 .2-.2M263.2 166.7v.7M263.6 166.7l-.4 .3M263.8 166.9l.3-.2 .3 .1v.6M263.8 166.7v.7"/>
<path d="M264.8 167.3h.1l-.1 .1zM265.4 168.3v27.8M265.4 168.3h-51.9v27.8M150.4 182.2h25.7M176.1 187.3h89.3M176.1 184.3h89.3M176.1 181.4h89.3M176.1 190.2h89.3M176.1 193.2h89.3M232.1 190.2v3M246.4 190.2v3"/>
<circle cx="55" cy="40" r=".32"/>
<circle cx="64.1" cy="40" r=".32"/>
<circle cx="82.6" cy="40" r=".32"/>
<circle cx="91.7" cy="40" r=".32"/>
<circle cx="100.9" cy="40" r=".32"/>
<circle cx="35.1" cy="44.6" r=".61"/>
<circle cx="208.7" cy="167" r=".34"/>
<circle cx="214" cy="167" r=".35"/>
<circle cx="234.5" cy="167" r=".34"/>
<circle cx="239.9" cy="167" r=".35"/>
<circle cx="242.7" cy="167" r=".35"/>
<circle cx="245.8" cy="167" r=".34"/>
<circle cx="249.6" cy="167" r=".34"/>
<circle cx="254.4" cy="167" r=".35"/>
<circle cx="259.9" cy="167" r=".34"/>
</g>
<g fill="#000" stroke="#000" stroke-width=".17">
<path d="M33.5 29.4l2-.3v.7zM33.5 33.1l2-.3v.6zM80.5 32.8l2.1 .3-2.1 .3zM108.1 29.1l2.1 .3-2.1 .4zM113.2 41.8l.4 2h-.7zM112.9 97.3h.7l-.4 2zM126.4 94.4h.7l-.4 2zM126.7 99.3l.4 2.1h-.7zM129.4 105.2l2.1-.4v.7zM173.4 104.8l2 .4-2 .3zM30.7 125.1l2-.4v.7zM105.3 124.7l2 .4-2 .3z"/>
<path d="M115.9 134.9l.3 2h-.7zM123.2 131.8l.3 2h-.7zM115.5 172.7h.7l-.3 2zM122.8 175.8h.7l-.3 2z"/>
</g>
<g fill="#000">
<path d="M152.3 176.1l.4-.3 .4 .2v.2l-.2-.2-.4 .2-.1 .3 .1 .5a.39 .39 0 0 0 .6 0v.2l-.2 .2h-.3l-.2-.2-.1-.3zM152.4 173.5l.6-.1 .2 .1v.2l-.1-.1a.51 .51 0 0 0-.7 .2 .51 .51 0 0 0 .1 .6 .43 .43 0 0 0 .6 .3v-.4h-.3v-.2h.4v.7l-.1 .1h-.5l-.3-.3v-.8zM153.5 174.6h.2v.3h-.2zM155.1 174.6h.2v.3h-.2zM155.5 175.9h.2l.5 1.2v-1.2h.1v1.5h-.2l-.5-1.4v1.4h-.1zM156.2 173.4h.7v.2h-.6v.4h.5v.1h-.5v.8h-.1zM159.8 173.4h.2l.3 .8 .3-.8h.2v1.5h-.2v-1.3l-.3 .8-.3-.8v1.3h-.2zM163.3 173.4h.4v.2h-.1v1.1h.1v.2h-.4v-.2h.1v-1.1h-.1zM164 173.4h.1v1.3h.6v.2h-.7zM164.8 173.4h.8v.2h-.6v.4h.6v.1h-.6v.6h.6v.2h-.8zM166.3 173.4h.1v.6h.6v-.6h.2v1.5h-.2v-.8h-.6v.8h-.1zM167.3 173.4h.2l.3 .7 .3-.7h.1l-.4 .8v.7h-.1v-.7z"/>
<path d="M171.6 173.4h.2v.9a.31 .31 0 0 0 .3 .4 .31 .31 0 0 0 .2-.4v-.9h.2v1.2l-.4 .3a.45 .45 0 0 1-.5-.5zM172.7 173.4h.2v1.3h.6v.2h-.8zM173.6 173.4h.4v.2h-.2v1.1h.2v.2h-.4v-.2h.1v-1.1h-.1zM174.4 173.5l.1-.1h.4l.2 .1-.1 .2a.42 .42 0 0 0-.5-.1 .42 .42 0 0 0-.2 .5v.2a.42 .42 0 0 0 .3 .4 .42 .42 0 0 0 .5-.2v.3l-.2 .1h-.2l-.3-.1-.2-.4v-.6z"/>
<path d="M153.4 175.9h.3a.43 .43 0 0 1 .4 .3 .43 .43 0 0 1-.2 .5l.4 .7h-.2l-.4-.6h-.2v.6h-.1zM153.5 176.1v.5h.2a.28 .28 0 0 0 .3-.3 .28 .28 0 0 0-.3-.2z"/>
<path d="M154.3 173.4h.2l.4 1.5h-.1l-.2-.5h-.4l-.1 .5h-.2zM154.4 173.6l-.2 .7h.4z"/>
<path d="M154.7 175.9h.2l.4 1.5h-.2l-.1-.5h-.5v.5h-.2zM154.8 176.1l-.2 .7h.4z"/>
<path d="M157.1 173.5l.4-.1a.81 .81 0 0 1 .4 1.1l-.3 .4h-.3l-.2-.2-.1-.7zM157.3 173.6l-.2 .3v.5a.37 .37 0 0 0 .5 .3 .37 .37 0 0 0 .2-.5v-.5l-.2-.1z"/>
<path d="M158.2 173.4h.3a.46 .46 0 0 1 .4 .3 .46 .46 0 0 1-.2 .5l.5 .7h-.3l-.3-.6h-.2v.6h-.2zM158.4 173.6v.5h.1a.28 .28 0 0 0 .3-.3 .28 .28 0 0 0-.2-.2z"/>
<path d="M161.2 173.5l.4-.1a.75 .75 0 0 1 .4 1l-.1 .3-.2 .2h-.4l-.2-.2-.1-.7zM161.4 173.6l-.2 .3v.5a.36 .36 0 0 0 .5 .3 .36 .36 0 0 0 .2-.5l-.1-.5-.1-.1z"/>
<path d="M162.3 173.4h.3a.35 .35 0 0 1 .4 .2 .35 .35 0 0 1-.1 .4l.2 .2v.5l-.3 .2h-.5zM162.4 173.6v.4h.3a.21 .21 0 0 0 .2-.3 .21 .21 0 0 0-.3-.1zM162.4 174.1v.6h.3a.28 .28 0 0 0 .3-.3 .28 .28 0 0 0-.3-.3z"/>
<path d="M168.4 173.4h.6l.2 .3 .1 .8-.4 .4h-.5zM168.5 173.6v1.1h.4l.2-.2v-.6l-.2-.3z"/>
<path d="M169.5 173.4h.4a.46 .46 0 0 1 .3 .3 .46 .46 0 0 1-.2 .5l.5 .7h-.2l-.4-.6h-.2v.6h-.2zM169.7 173.6v.5h.1a.28 .28 0 0 0 .3-.3 .28 .28 0 0 0-.2-.2z"/>
<path d="M170.9 173.4h.2l.4 1.5h-.2l-.1-.5h-.5l-.1 .5h-.1zM171 173.6l-.2 .7h.4z"/>
</g>
<g font-size="2.4">
<text x="240" y="170.8">NIHVA TECHNOLOGY</text>
<text x="243.3" y="173.3">PVT. LTD.</text>
<text x="256.8" y="173.3">PUNE</text>
</g>
<g font-size="2">
<text x="184" y="172.9">ALL DIMENSION ARE IN mm</text>
<text x="214.5" y="180.9">CLIENT - SMS INDIA PVT. LTD</text>
<text x="214.5" y="183.6">PROJECT -</text>
<text x="214.4" y="189.5">DWG. NO. - NIHVA/15-16/168</text>
<text x="214.4" y="186.5">SITE - DELHI</text>
<text x="214" y="192.4">SCALE: 01</text>
<text x="214.2" y="195.4">If any queries contact : projects@nihva.com</text>
<text x="232.6" y="192.4">WT:</text>
<text x="247.3" y="192.4">SHEET: 01 OF 01</text>
</g>
<g font-size="1.7">
<text x="186.9" y="177.9">NAME</text>
<text x="196.1" y="177.9">DATE</text>
<text x="206.1" y="177.9">SIGN.</text>
<text x="242.3" y="178.3">Website:-www.nihva.com</text>
<text x="243" y="176.7">Email:- info@nihva.com</text>
<text x="245" y="175">Tel : 020 66304033</text>
<text x="152.8" y="184.1">CLIENT APPROVAL</text>
<text x="185.6" y="180.6">ABHIJIT</text>
<text x="185.6" y="183.6">ANIL</text>
<text x="194.5" y="180.6">01/12/15</text>
<text x="194.5" y="183.6">01/12/15</text>
<text x="185.5" y="186.3">00</text>
</g>
<g font-size="1.5">
<text x="176.8" y="183.2">CHECK</text>
<text x="176.9" y="180.6">DRAWN</text>
<text x="176.9" y="186.5">REV.</text>
<text x="176.9" y="189.4">APPRD.</text>
<text x="176.9" y="192.3">MFG</text>
</g>
</svg>
